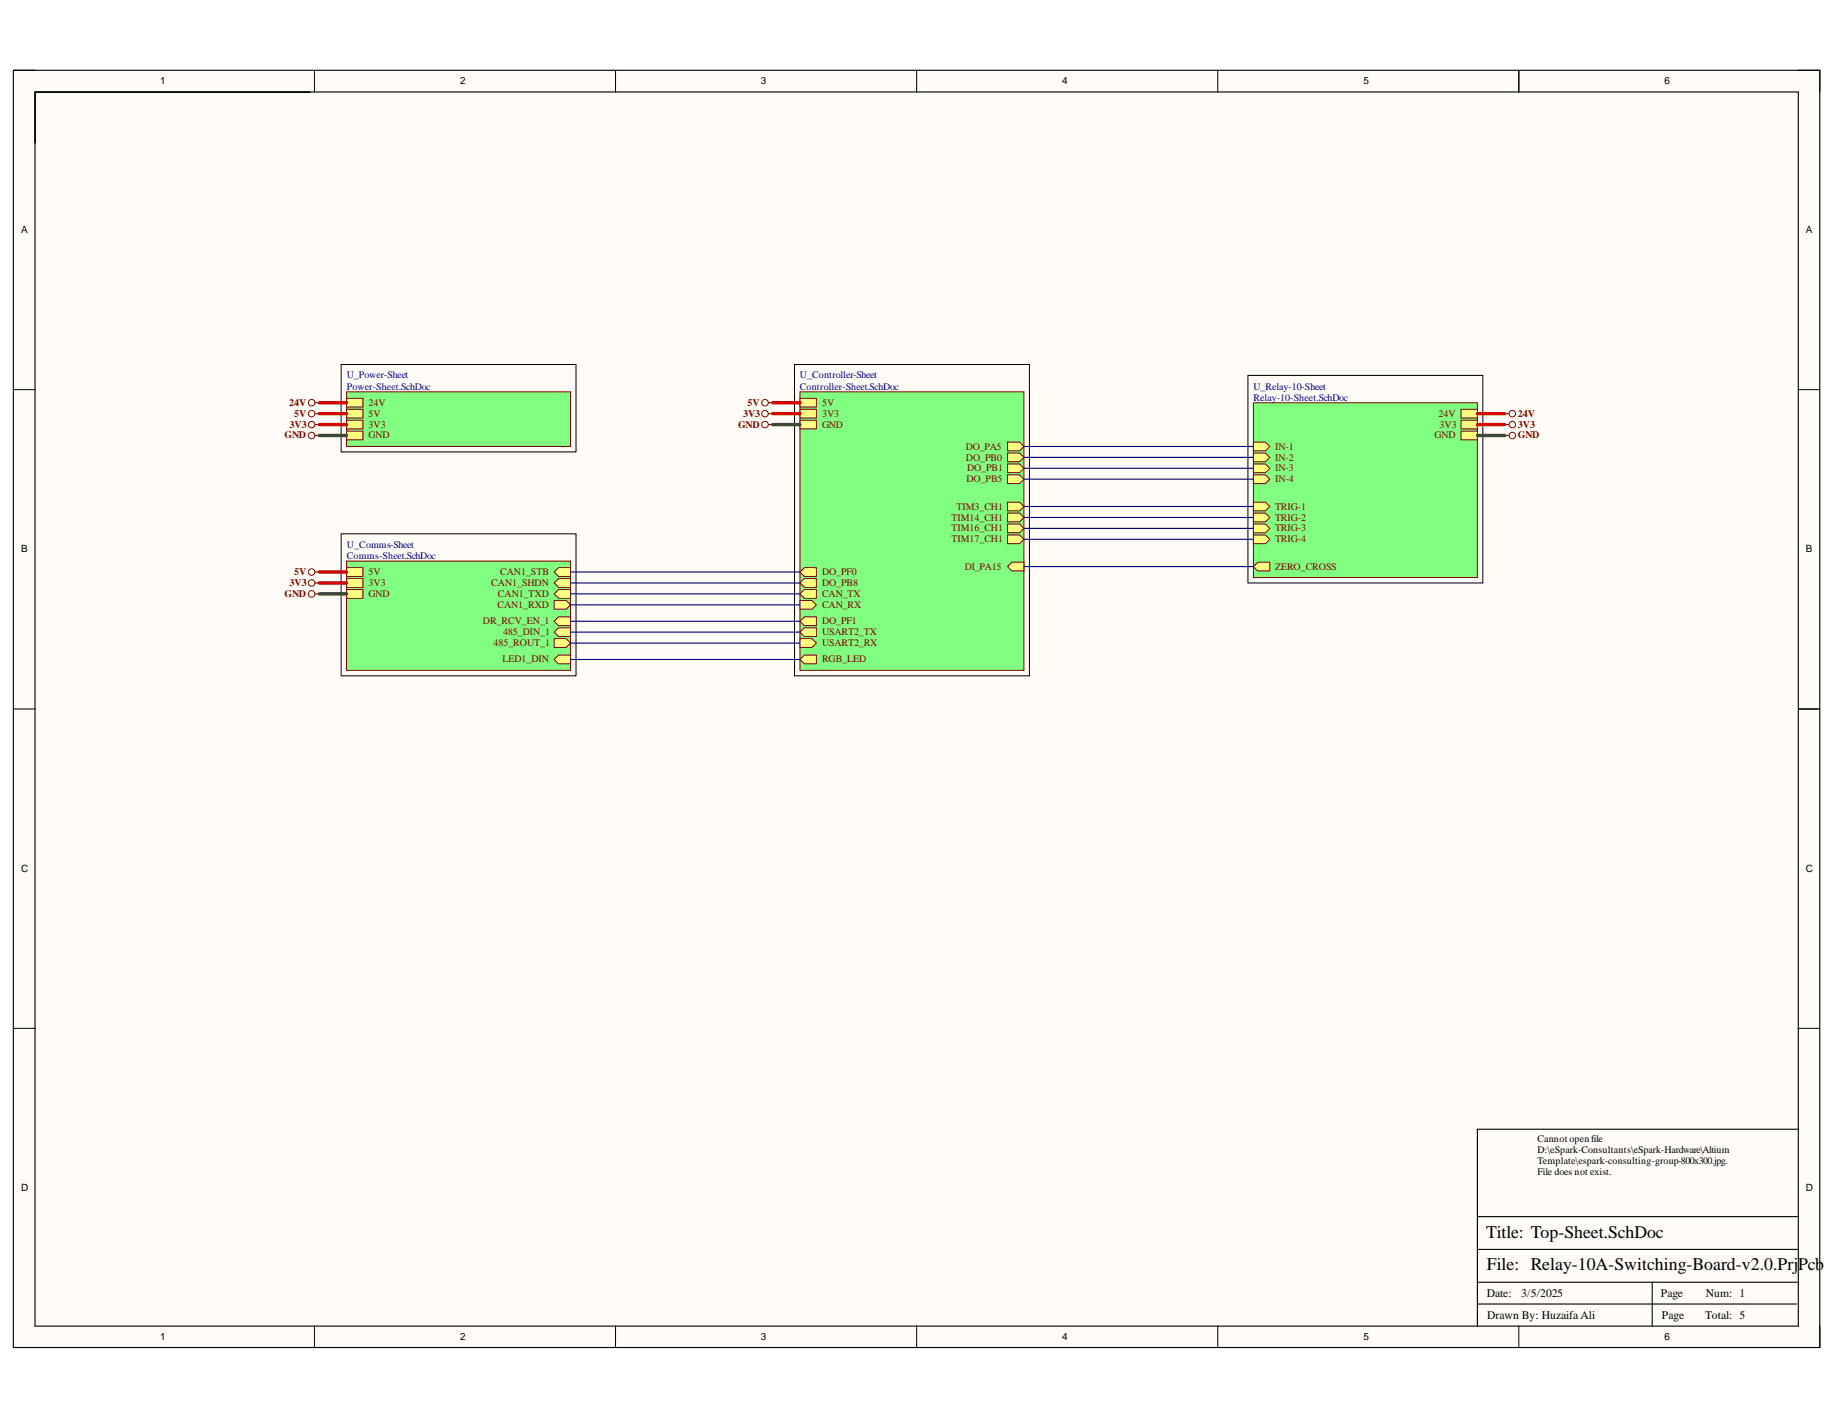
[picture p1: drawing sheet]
<svg xmlns="http://www.w3.org/2000/svg" width="279mm" height="216mm" viewBox="0 0 279 216" stroke-linecap="round" stroke-linejoin="round" font-family="sans-serif">
<g fill="#fffcf8">
<path d="M2 10.7h275v194.4h-275z" fill-rule="evenodd"/>
<path d="M5.4 14h268.2v187.7h-268.2z" fill-rule="evenodd"/>
</g>
<g fill="none" stroke="#000" stroke-width=".15">
<path d="M2 10.7h3.4M47.9 10.7v3.3M93.7 10.7v3.3M139.5 10.7v3.3M185.3 10.7v3.3M231.1 10.7v3.3M273.6 10.7h3.4v3.3M2 59.3h3.4M273.6 59.3h3.4M2 107.9h3.4M273.6 107.9h3.4M2 156.5h3.4"/>
<path d="M273.6 156.5h3.4M47.9 201.7v3.4M93.7 201.7v3.4M139.5 201.7v3.4M185.3 201.7v3.4M231.1 201.7v3.4M277 201.7v3.4"/>
</g>
<path d="M2 10.7h274.9v194.3h-274.9zM5.3 14h268.4v187.8h-268.4zM231.1 10.7v3.3M273.7 107.9h3.3M273.7 171.8h-48.9v29.9M224.8 198.4h48.6M224.8 195.1h48.7M224.8 190.1h48.7M224.8 185.1h48.7M251.4 195.1v6.6" fill="none" stroke="#000" stroke-width=".17"/>
<path d="M52.7 59.6h34.1v8.3h-34.1z" fill-rule="evenodd" fill="#80ff80"/>
<path d="M52.7 59.6h34.1v8.3h-34.1z" fill="none" stroke="#800000" stroke-width=".15"/>
<path d="M52.7 65.6h2.5v1.3h-2.5z" fill-rule="evenodd" fill="#ffff80"/>
<path d="M52.7 65.6h2.5v1.3h-2.5z" fill="none" stroke="#800000" stroke-width=".15"/>
<path d="M52.7 63.9h2.5v1.4h-2.5z" fill-rule="evenodd" fill="#ffff80"/>
<path d="M52.7 63.9h2.5v1.4h-2.5z" fill="none" stroke="#800000" stroke-width=".15"/>
<path d="M52.7 62.3h2.5v1.3h-2.5z" fill-rule="evenodd" fill="#ffff80"/>
<path d="M52.7 62.3h2.5v1.3h-2.5z" fill="none" stroke="#800000" stroke-width=".15"/>
<path d="M52.7 60.6h2.5v1.3h-2.5z" fill-rule="evenodd" fill="#ffff80"/>
<path d="M52.7 60.6h2.5v1.3h-2.5z" fill="none" stroke="#800000" stroke-width=".15"/>
<path d="M121.7 59.6h34.1v42.4h-34.1z" fill-rule="evenodd" fill="#80ff80"/>
<path d="M121.7 59.6h34.1v42.4h-34.1z" fill="none" stroke="#800000" stroke-width=".15"/>
<path d="M121.7 63.9h2.5v1.4h-2.5z" fill-rule="evenodd" fill="#ffff80"/>
<path d="M121.7 63.9h2.5v1.4h-2.5z" fill="none" stroke="#800000" stroke-width=".15"/>
<path d="M121.7 62.3h2.5v1.3h-2.5z" fill-rule="evenodd" fill="#ffff80"/>
<path d="M121.7 62.3h2.5v1.3h-2.5z" fill="none" stroke="#800000" stroke-width=".15"/>
<path d="M121.7 60.6h2.5v1.3h-2.5z" fill-rule="evenodd" fill="#ffff80"/>
<path d="M121.7 60.6h2.5v1.3h-2.5z" fill="none" stroke="#800000" stroke-width=".15"/>
<path d="M121.7 91.4h1.9l.6 .6-.6 .7h-1.9z" fill-rule="evenodd" fill="#ffff80"/>
<path d="M121.7 91.4h1.9l.6 .6-.6 .7h-1.9z" fill="none" stroke="#800000" stroke-width=".15"/>
<path d="M121.7 90.4l.7-.7h1.8v1.3h-1.8z" fill-rule="evenodd" fill="#ffff80"/>
<path d="M121.7 90.4l.7-.7h1.8v1.3h-1.8z" fill="none" stroke="#800000" stroke-width=".15"/>
<path d="M121.7 97.2h1.9l.6 .6-.6 .7h-1.9z" fill-rule="evenodd" fill="#ffff80"/>
<path d="M121.7 97.2h1.9l.6 .6-.6 .7h-1.9z" fill="none" stroke="#800000" stroke-width=".15"/>
<path d="M121.7 96.2l.7-.7h1.8v1.3h-1.8z" fill-rule="evenodd" fill="#ffff80"/>
<path d="M121.7 96.2l.7-.7h1.8v1.3h-1.8z" fill="none" stroke="#800000" stroke-width=".15"/>
<path d="M153.3 78.1h1.9l.6 .6-.6 .7h-1.9z" fill-rule="evenodd" fill="#ffff80"/>
<path d="M153.3 78.1h1.9l.6 .6-.6 .7h-1.9z" fill="none" stroke="#800000" stroke-width=".15"/>
<path d="M153.3 79.7h1.9l.6 .7-.6 .7h-1.9z" fill-rule="evenodd" fill="#ffff80"/>
<path d="M153.3 79.7h1.9l.6 .7-.6 .7h-1.9z" fill="none" stroke="#800000" stroke-width=".15"/>
<path d="M153.3 81.4h1.9l.6 .7-.6 .6h-1.9z" fill-rule="evenodd" fill="#ffff80"/>
<path d="M153.3 81.4h1.9l.6 .7-.6 .6h-1.9z" fill="none" stroke="#800000" stroke-width=".15"/>
<path d="M153.3 76.4h1.9l.6 .7-.6 .6h-1.9z" fill-rule="evenodd" fill="#ffff80"/>
<path d="M153.3 76.4h1.9l.6 .7-.6 .6h-1.9z" fill="none" stroke="#800000" stroke-width=".15"/>
<path d="M121.7 100.3l.7-.6h1.8v1.3h-1.8z" fill-rule="evenodd" fill="#ffff80"/>
<path d="M121.7 100.3l.7-.6h1.8v1.3h-1.8z" fill="none" stroke="#800000" stroke-width=".15"/>
<path d="M153.3 67.3h1.9l.6 .6-.6 .7h-1.9z" fill-rule="evenodd" fill="#ffff80"/>
<path d="M153.3 67.3h1.9l.6 .6-.6 .7h-1.9z" fill="none" stroke="#800000" stroke-width=".15"/>
<path d="M153.3 68.9h1.9l.6 .7-.6 .7h-1.9z" fill-rule="evenodd" fill="#ffff80"/>
<path d="M153.3 68.9h1.9l.6 .7-.6 .7h-1.9z" fill="none" stroke="#800000" stroke-width=".15"/>
<path d="M153.3 70.6h1.9l.6 .7-.6 .6h-1.9z" fill-rule="evenodd" fill="#ffff80"/>
<path d="M153.3 70.6h1.9l.6 .7-.6 .6h-1.9z" fill="none" stroke="#800000" stroke-width=".15"/>
<path d="M153.3 72.2h1.9l.6 .7-.6 .7h-1.9z" fill-rule="evenodd" fill="#ffff80"/>
<path d="M153.3 72.2h1.9l.6 .7-.6 .7h-1.9z" fill="none" stroke="#800000" stroke-width=".15"/>
<path d="M153.3 86.2l.7-.7h1.8v1.4h-1.8z" fill-rule="evenodd" fill="#ffff80"/>
<path d="M153.3 86.2l.7-.7h1.8v1.4h-1.8z" fill="none" stroke="#800000" stroke-width=".15"/>
<path d="M121.7 87l.7-.6h1.8v1.3h-1.8z" fill-rule="evenodd" fill="#ffff80"/>
<path d="M121.7 87l.7-.6h1.8v1.3h-1.8z" fill="none" stroke="#800000" stroke-width=".15"/>
<path d="M121.7 94.5l.7-.6h1.8v1.3h-1.8z" fill-rule="evenodd" fill="#ffff80"/>
<path d="M121.7 94.5l.7-.6h1.8v1.3h-1.8z" fill="none" stroke="#800000" stroke-width=".15"/>
<path d="M121.7 88.7l.7-.7h1.8v1.4h-1.8z" fill-rule="evenodd" fill="#ffff80"/>
<path d="M121.7 88.7l.7-.7h1.8v1.4h-1.8z" fill="none" stroke="#800000" stroke-width=".15"/>
<path d="M190.7 61.3h34.1v26.6h-34.1z" fill-rule="evenodd" fill="#80ff80"/>
<path d="M190.7 61.3h34.1v26.6h-34.1z" fill="none" stroke="#800000" stroke-width=".15"/>
<path d="M190.7 67.3h1.9l.6 .6-.6 .7h-1.9z" fill-rule="evenodd" fill="#ffff80"/>
<path d="M190.7 67.3h1.9l.6 .6-.6 .7h-1.9z" fill="none" stroke="#800000" stroke-width=".15"/>
<path d="M190.7 68.9h1.9l.6 .7-.6 .7h-1.9z" fill-rule="evenodd" fill="#ffff80"/>
<path d="M190.7 68.9h1.9l.6 .7-.6 .7h-1.9z" fill="none" stroke="#800000" stroke-width=".15"/>
<path d="M190.7 70.6h1.9l.6 .7-.6 .6h-1.9z" fill-rule="evenodd" fill="#ffff80"/>
<path d="M190.7 70.6h1.9l.6 .7-.6 .6h-1.9z" fill="none" stroke="#800000" stroke-width=".15"/>
<path d="M190.7 72.2h1.9l.6 .7-.6 .7h-1.9z" fill-rule="evenodd" fill="#ffff80"/>
<path d="M190.7 72.2h1.9l.6 .7-.6 .7h-1.9z" fill="none" stroke="#800000" stroke-width=".15"/>
<path d="M190.7 76.4h1.9l.6 .7-.6 .6h-1.9z" fill-rule="evenodd" fill="#ffff80"/>
<path d="M190.7 76.4h1.9l.6 .7-.6 .6h-1.9z" fill="none" stroke="#800000" stroke-width=".15"/>
<path d="M190.7 78.1h1.9l.6 .6-.6 .7h-1.9z" fill-rule="evenodd" fill="#ffff80"/>
<path d="M190.7 78.1h1.9l.6 .6-.6 .7h-1.9z" fill="none" stroke="#800000" stroke-width=".15"/>
<path d="M190.7 79.7h1.9l.6 .7-.6 .7h-1.9z" fill-rule="evenodd" fill="#ffff80"/>
<path d="M190.7 79.7h1.9l.6 .7-.6 .7h-1.9z" fill="none" stroke="#800000" stroke-width=".15"/>
<path d="M190.7 81.4h1.9l.6 .7-.6 .6h-1.9z" fill-rule="evenodd" fill="#ffff80"/>
<path d="M190.7 81.4h1.9l.6 .7-.6 .6h-1.9z" fill="none" stroke="#800000" stroke-width=".15"/>
<path d="M190.7 86.2l.7-.7h1.8v1.4h-1.8z" fill-rule="evenodd" fill="#ffff80"/>
<path d="M190.7 86.2l.7-.7h1.8v1.4h-1.8z" fill="none" stroke="#800000" stroke-width=".15"/>
<path d="M222.3 65.6h2.5v1.3h-2.5z" fill-rule="evenodd" fill="#ffff80"/>
<path d="M222.3 65.6h2.5v1.3h-2.5z" fill="none" stroke="#800000" stroke-width=".15"/>
<path d="M222.3 62.3h2.5v1.3h-2.5z" fill-rule="evenodd" fill="#ffff80"/>
<path d="M222.3 62.3h2.5v1.3h-2.5z" fill="none" stroke="#800000" stroke-width=".15"/>
<path d="M222.3 63.9h2.5v1.4h-2.5z" fill-rule="evenodd" fill="#ffff80"/>
<g fill="none" stroke="#800000" stroke-width=".15">
<path d="M222.3 63.9h2.5v1.4h-2.5z"/>
<circle cx="47.4" cy="62.9" r=".5"/>
<circle cx="47.4" cy="66.3" r=".5"/>
<circle cx="47.4" cy="64.6" r=".5"/>
<circle cx="47.4" cy="61.3" r=".5"/>
</g>
<path d="M51.9 55.5h35.8v13.3h-35.8z" fill="none" stroke="#000" stroke-width=".15"/>
<path d="M47.9 66.3h.7M47.9 64.6h.7M47.9 62.9h.7M47.9 61.3h.7" fill="none" stroke="#800000" stroke-width=".17"/>
<path d="M52.7 85.4h34.1v16.6h-34.1z" fill-rule="evenodd" fill="#80ff80"/>
<path d="M52.7 85.4h34.1v16.6h-34.1z" fill="none" stroke="#800000" stroke-width=".15"/>
<path d="M84.3 87l.7-.6h1.8v1.3h-1.8z" fill-rule="evenodd" fill="#ffff80"/>
<path d="M84.3 87l.7-.6h1.8v1.3h-1.8z" fill="none" stroke="#800000" stroke-width=".15"/>
<path d="M84.3 90.4l.7-.7h1.8v1.3h-1.8z" fill-rule="evenodd" fill="#ffff80"/>
<path d="M84.3 90.4l.7-.7h1.8v1.3h-1.8z" fill="none" stroke="#800000" stroke-width=".15"/>
<path d="M84.3 91.4h1.9l.6 .6-.6 .7h-1.9z" fill-rule="evenodd" fill="#ffff80"/>
<path d="M84.3 91.4h1.9l.6 .6-.6 .7h-1.9z" fill="none" stroke="#800000" stroke-width=".15"/>
<path d="M84.3 88.7l.7-.7h1.8v1.4h-1.8z" fill-rule="evenodd" fill="#ffff80"/>
<path d="M84.3 88.7l.7-.7h1.8v1.4h-1.8z" fill="none" stroke="#800000" stroke-width=".15"/>
<path d="M84.3 100.3l.7-.6h1.8v1.3h-1.8z" fill-rule="evenodd" fill="#ffff80"/>
<path d="M84.3 100.3l.7-.6h1.8v1.3h-1.8z" fill="none" stroke="#800000" stroke-width=".15"/>
<path d="M84.3 94.5l.7-.6h1.8v1.3h-1.8z" fill-rule="evenodd" fill="#ffff80"/>
<path d="M84.3 94.5l.7-.6h1.8v1.3h-1.8z" fill="none" stroke="#800000" stroke-width=".15"/>
<path d="M84.3 97.2h1.9l.6 .6-.6 .7h-1.9z" fill-rule="evenodd" fill="#ffff80"/>
<path d="M84.3 97.2h1.9l.6 .6-.6 .7h-1.9z" fill="none" stroke="#800000" stroke-width=".15"/>
<path d="M84.3 96.2l.7-.7h1.8v1.3h-1.8z" fill-rule="evenodd" fill="#ffff80"/>
<path d="M84.3 96.2l.7-.7h1.8v1.3h-1.8z" fill="none" stroke="#800000" stroke-width=".15"/>
<path d="M52.7 89.7h2.5v1.3h-2.5z" fill-rule="evenodd" fill="#ffff80"/>
<path d="M52.7 89.7h2.5v1.3h-2.5z" fill="none" stroke="#800000" stroke-width=".15"/>
<path d="M52.7 88h2.5v1.4h-2.5z" fill-rule="evenodd" fill="#ffff80"/>
<path d="M52.7 88h2.5v1.4h-2.5z" fill="none" stroke="#800000" stroke-width=".15"/>
<path d="M52.7 86.4h2.5v1.3h-2.5z" fill-rule="evenodd" fill="#ffff80"/>
<g fill="none" stroke="#800000" stroke-width=".15">
<path d="M52.7 86.4h2.5v1.3h-2.5z"/>
<circle cx="116.4" cy="62.9" r=".5"/>
<circle cx="116.4" cy="64.6" r=".5"/>
<circle cx="116.4" cy="61.3" r=".5"/>
<circle cx="230.1" cy="62.9" r=".5"/>
<circle cx="230.1" cy="66.3" r=".5"/>
<circle cx="230.1" cy="64.6" r=".5"/>
<circle cx="47.4" cy="88.7" r=".5"/>
<circle cx="47.4" cy="87" r=".5"/>
<circle cx="47.4" cy="90.4" r=".5"/>
</g>
<path d="M120.9 55.5h35.8v47.3h-35.8zM189.9 57.1h35.8v31.6h-35.8zM51.9 81.2h35.8v21.6h-35.8z" fill="none" stroke="#000" stroke-width=".15"/>
<path d="M116.9 64.6h.7M116.9 62.9h.7M116.9 61.3h.7M229 64.6h.6M229 62.9h.6M229 66.3h.6M47.9 90.4h.7M47.9 88.7h.7M47.9 87h.7" fill="none" stroke="#800000" stroke-width=".17"/>
<path d="M48.6 66.3h4.1M117.6 64.6h4.1M224.8 66.3h4.2M48.6 90.4h4.1" fill="none" stroke="#274e13" stroke-width=".51"/>
<path d="M48.6 64.6h4.1M48.6 62.9h4.1M48.6 61.3h4.1M117.6 62.9h4.1M117.6 61.3h4.1M224.8 64.6h4.2M224.8 62.9h4.2M48.6 88.7h4.1M48.6 87h4.1" fill="none" stroke="#f00" stroke-width=".51"/>
<g fill="none" stroke="#000080" stroke-width=".17">
<path d="M155.8 77.1h34.9M155.8 78.7h34.9M155.8 67.9h34.9M155.8 69.6h34.9M155.8 71.3h34.9M155.8 72.9h34.9M86.8 96.2h34.9M86.8 97.8h34.9M86.8 92h34.9M86.8 90.4h34.9M86.8 88.7h34.9M86.8 87h34.9"/>
<path d="M86.8 94.5h34.9M155.8 80.4h34.9M155.8 82.1h34.9M155.8 86.2h34.9M86.8 100.3h34.9"/>
</g>
<g font-size="2.7">
<text x="226.2" y="188.3">Title: Top-Sheet.SchDoc</text>
<text x="226.3" y="193.3">File: Relay-10A-Switching-Board-v2.0.PrjPcb</text>
</g>
<g font-size="1.8">
<text x="226.3" y="197.4">Date:</text>
<text x="231.5" y="197.4">3/5/2025</text>
<text x="252.7" y="197.4">Page</text>
<text x="259.6" y="197.4">Num: 1</text>
<text x="226.3" y="200.7">Drawn By: Huzaifa Ali</text>
<text x="252.9" y="200.7">Page</text>
<text x="259.5" y="200.7">Total: 5</text>
</g>
<g font-size="1.5">
<text x="24.4" y="12.9">1</text>
<text x="70" y="12.9">2</text>
<text x="115.8" y="12.9">3</text>
<text x="161.6" y="12.9">4</text>
<text x="207.5" y="12.9">5</text>
<text x="253.3" y="12.9">6</text>
<text x="3.2" y="35.5">A</text>
<text x="274.8" y="35.5">A</text>
<text x="3.2" y="84.1">B</text>
<text x="274.8" y="84.1">B</text>
<text x="3.2" y="132.7">C</text>
<text x="274.8" y="132.7">C</text>
<text x="234" y="173.8">Cannot open file</text>
<text x="234" y="175.5">D:\eSpark-Consultants\eSpark-Hardware\Altium</text>
<text x="234" y="177.2">Template\espark-consulting-group-800x300.jpg.</text>
<text x="234" y="178.8">File does not exist.</text>
<text x="3.2" y="181.2">D</text>
<text x="274.8" y="181.2">D</text>
<text x="24.4" y="203.9">1</text>
<text x="70" y="203.9">2</text>
<text x="115.8" y="203.9">3</text>
<text x="161.6" y="203.9">4</text>
<text x="207.5" y="203.9">5</text>
<text x="253.3" y="203.9">6</text>
</g>
<g font-size="1.5" fill="#000080">
<text x="52.8" y="57.6">U_Power-Sheet</text>
<text x="52.8" y="59.3">Power-Sheet.SchDoc</text>
<text x="121.7" y="57.6">U_Controller-Sheet</text>
<text x="121.7" y="59.3">Controller-Sheet.SchDoc</text>
<text x="190.7" y="59.3">U_Relay-10-Sheet</text>
<text x="190.7" y="61">Relay-10-Sheet.SchDoc</text>
<text x="52.8" y="83.4">U_Comms-Sheet</text>
<text x="52.8" y="85.1">Comms-Sheet.SchDoc</text>
</g>
<g font-size="1.5" fill="#800000">
<text x="44" y="61.7">24V</text>
<text x="44.1" y="65.1">3V3</text>
<text x="44.7" y="63.4">5V</text>
<text x="56.1" y="65.1">3V3</text>
<text x="56.1" y="63.4">5V</text>
<text x="56.1" y="61.7">24V</text>
<text x="112.3" y="65.1">GND</text>
<text x="113.1" y="63.4">3V3</text>
<text x="113.8" y="61.7">5V</text>
<text x="125.1" y="65.1">GND</text>
<text x="125.1" y="63.4">3V3</text>
<text x="125.1" y="61.7">5V</text>
<text x="218.9" y="63.4">24V</text>
<text x="219.1" y="65.1">3V3</text>
<text x="231" y="63.4">24V</text>
<text x="231" y="65.1">3V3</text>
<text x="43.3" y="66.7">GND</text>
<text x="56.1" y="66.7">GND</text>
<text x="147" y="68.4">DO_PA5</text>
<text x="147" y="70.1">DO_PB0</text>
<text x="147.2" y="71.7">DO_PB1</text>
<text x="194" y="68.4">IN-1</text>
<text x="194" y="70.1">IN-2</text>
<text x="194" y="71.7">IN-3</text>
<text x="218.3" y="66.7">GND</text>
<text x="231" y="66.7">GND</text>
<text x="145.6" y="77.5">TIM3_CH1</text>
<text x="147.1" y="73.4">DO_PB5</text>
<text x="194" y="73.4">IN-4</text>
<text x="194" y="77.5">TRIG-1</text>
<text x="144.8" y="79.2">TIM14_CH1</text>
<text x="144.8" y="80.8">TIM16_CH1</text>
<text x="144.8" y="82.5">TIM17_CH1</text>
<text x="194" y="79.2">TRIG-2</text>
<text x="194" y="80.8">TRIG-3</text>
<text x="194" y="82.5">TRIG-4</text>
<text x="44.1" y="89.2">3V3</text>
<text x="44.7" y="87.5">5V</text>
<text x="56.1" y="89.2">3V3</text>
<text x="56.1" y="87.5">5V</text>
<text x="74.8" y="89.2">CAN1_SHDN</text>
<text x="76.1" y="87.5">CAN1_STB</text>
<text x="125.1" y="87.5">DO_PF0</text>
<text x="125.1" y="89.2">DO_PB8</text>
<text x="146.8" y="86.7">DI_PA15</text>
<text x="194" y="86.7">ZERO_CROSS</text>
<text x="43.3" y="90.8">GND</text>
<text x="56.1" y="90.8">GND</text>
<text x="73.5" y="95">DR_RCV_EN_1</text>
<text x="75.7" y="92.5">CAN1_RXD</text>
<text x="75.8" y="90.8">CAN1_TXD</text>
<text x="125.1" y="92.5">CAN_RX</text>
<text x="125.1" y="90.8">CAN_TX</text>
<text x="125.1" y="95">DO_PF1</text>
<text x="75.1" y="98.3">485_ROUT_1</text>
<text x="76.5" y="100.8">LED1_DIN</text>
<text x="76.5" y="96.6">485_DIN_1</text>
<text x="125.1" y="98.3">USART2_RX</text>
<text x="125.1" y="96.6">USART2_TX</text>
<text x="125.1" y="100.8">RGB_LED</text>
</g>
</svg>
